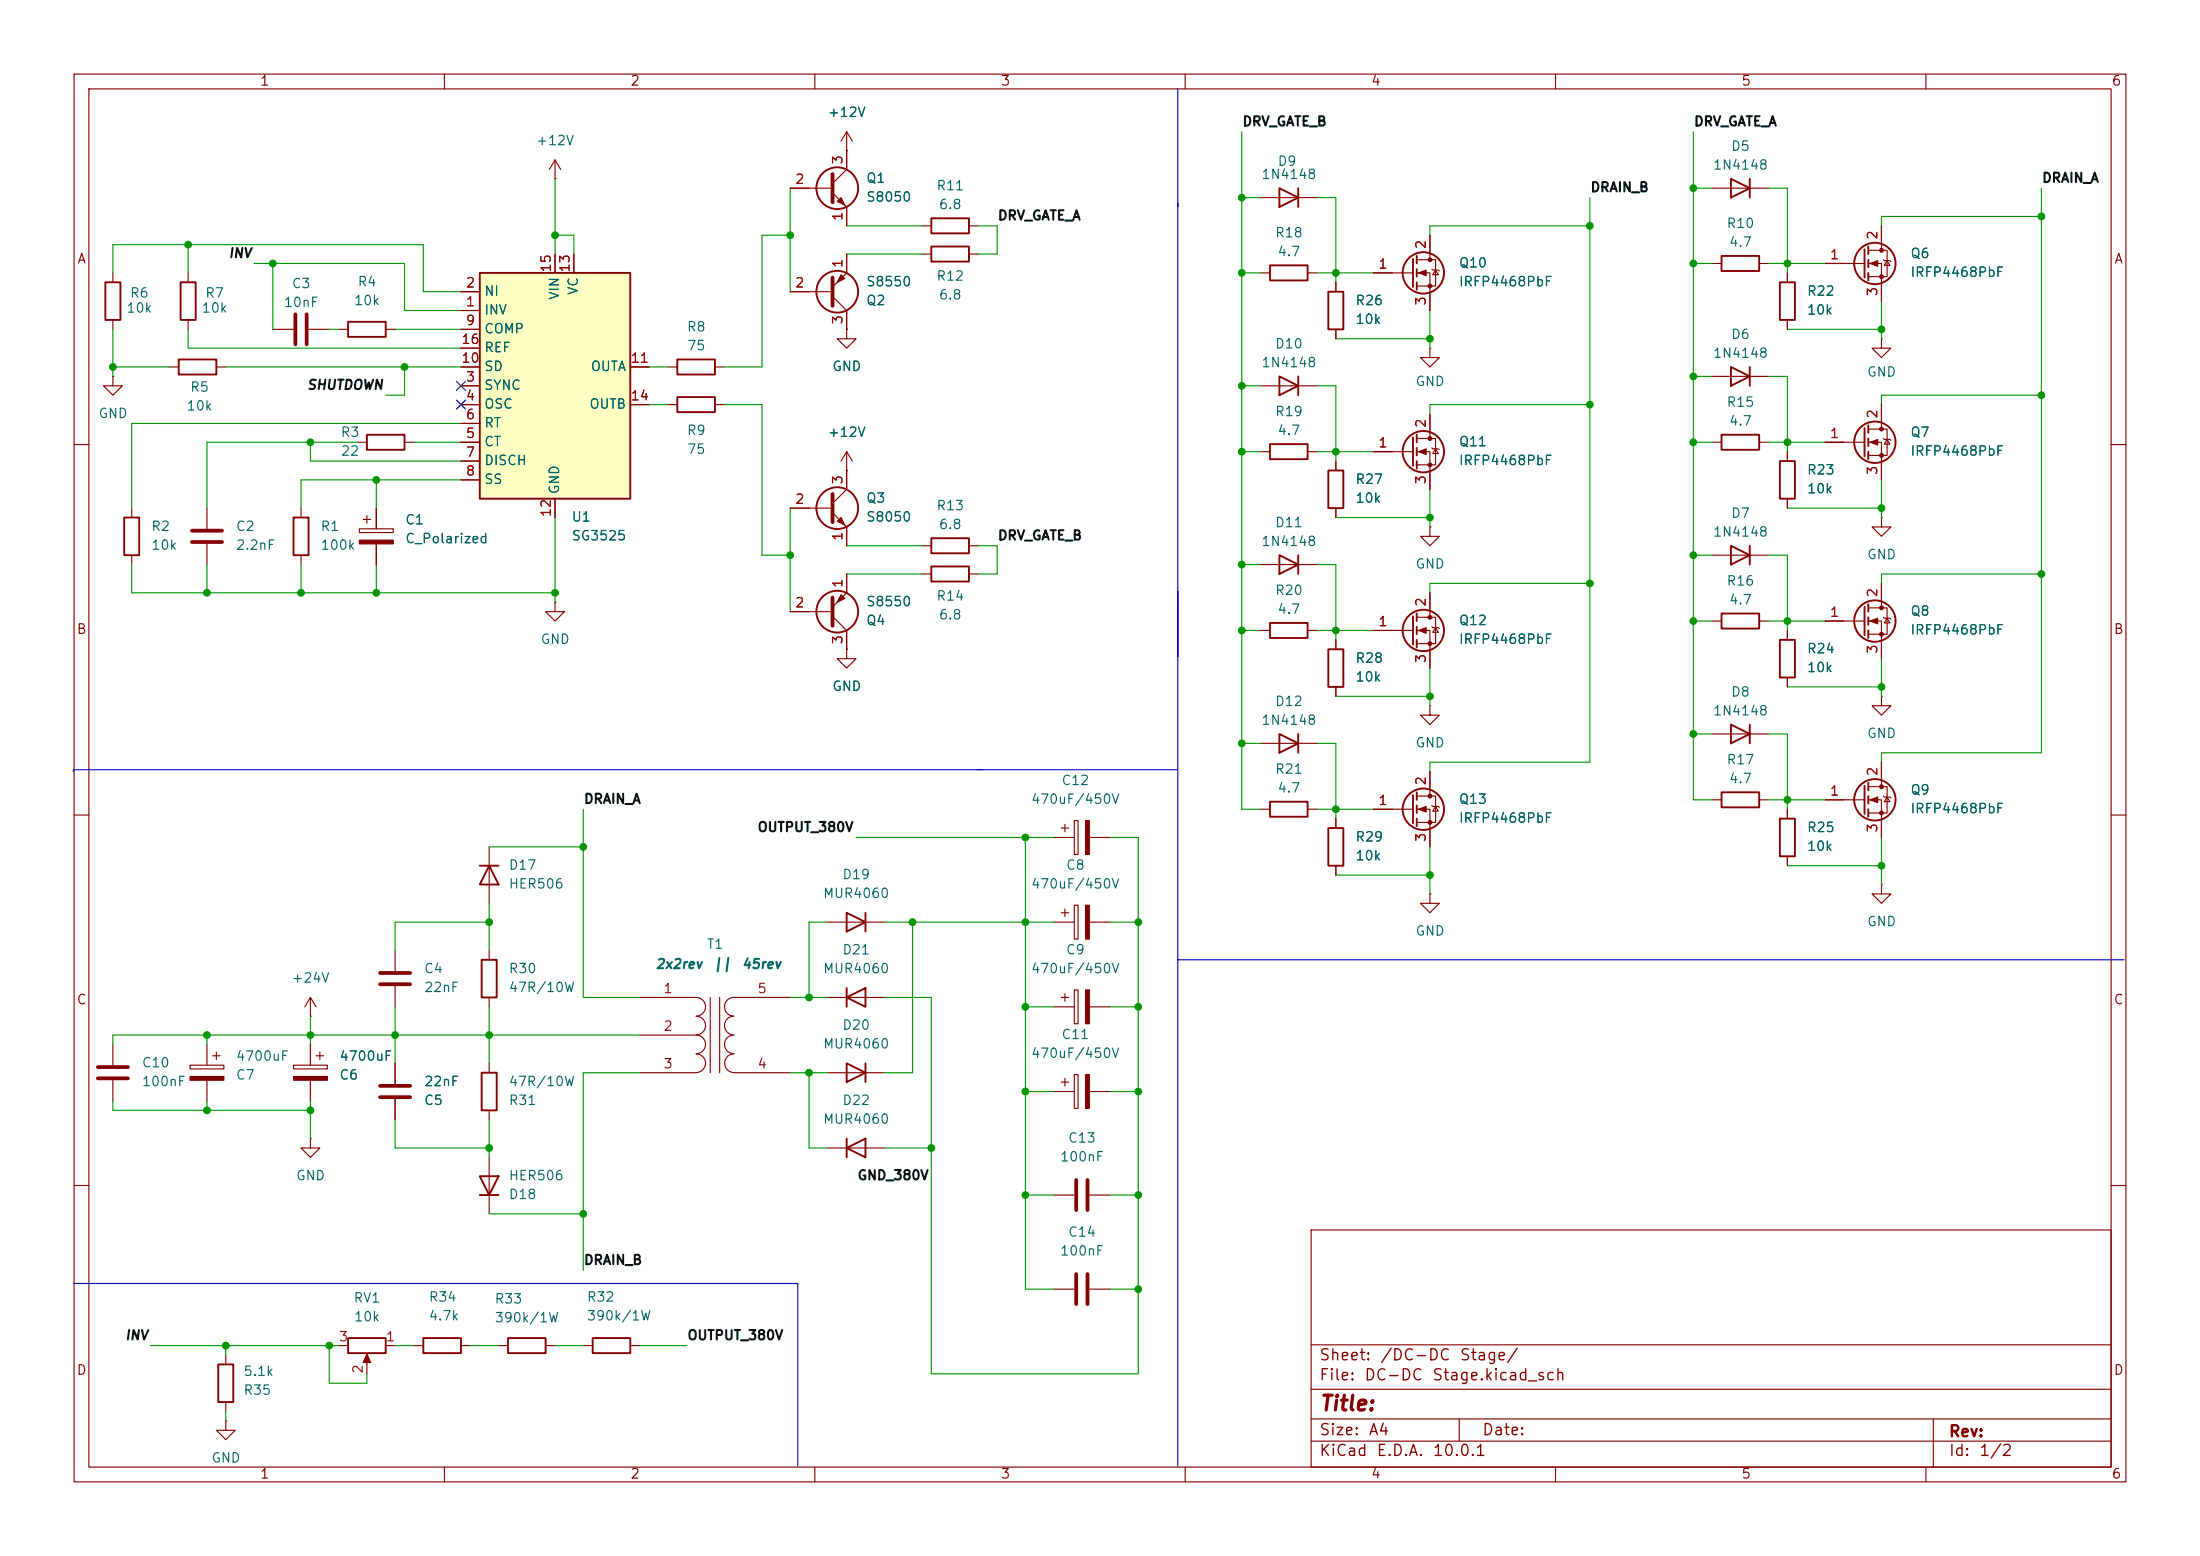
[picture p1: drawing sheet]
<svg xmlns="http://www.w3.org/2000/svg" width="297mm" height="210mm" viewBox="0 0 297 210" stroke-linecap="round" stroke-linejoin="round" font-family="sans-serif">
<g fill="none" stroke="#840000" stroke-width=".15">
<path d="M10 10h277v190h-277zM12 12h273v186h-273zM60 10v2M110 10v2M160 10v2M210 10v2M260 10v2M15.2 36.8v1.3M25.4 36.8v1.3M170.2 26.7h7.6M170.2 36.8h1.2M176.5 36.8h1.3"/>
<path d="M180.3 38.1v1.3M185.4 36.8h5.4M191.3 35.1h2.5v3.5h-2.5M191.3 36.8h1.7v5.1M193 31.8v3.3M193.3 36.3l.1 .1h.8l.1 .2M193.8 36.4l.4 .7h-.8zM231.1 35.6h1.3M231.1 25.4h7.7M237.5 35.6h1.3M241.3 36.8v1.3M246.4 35.6h5.3"/>
<path d="M252.2 33.8h2.6v3.5h-2.6M252.2 35.6h1.8v5M254 30.5v3.3M254.3 35.1l.1 .1h.7l.2 .1M254.8 35.2l.3 .6h-.7zM15.2 50.8v1.3h1.3l-1.3 1.2-1.2-1.2h1.2M15.2 50.8h.1M15.2 43.2v1.3M22.9 49.5h1.2M25.4 43.2v1.3M29.2 49.5h1.3M36.8 44.5h2.8"/>
<path d="M41.7 44.5h2.7M45.7 44.5h1.3M48.3 59.7h1.2M52.1 44.5h1.2M54.6 59.7h1.3M170.2 52.1h7.6M180.3 44.5v1.2M191.3 59.2h2.5v3.5h-2.5M193 47v1.3h1.3l-1.3 1.2-1.2-1.2h1.2M193 47h.1M193 55.9v3.3M231.1 59.7h1.3"/>
<path d="M231.1 50.8h7.7M237.5 59.7h1.3M241.3 43.2v1.3M246.4 59.7h5.3M252.2 57.9h2.6v3.6h-2.6M252.2 59.7h1.8v5.1M254 45.7v1.3h1.3l-1.3 1.3-1.3-1.3h1.3M254 45.7h.1M254 54.6v3.3M254.3 59.2l.1 .1h.7l.2 .1M254.8 59.3l.3 .6h-.7zM10 60h2"/>
<path d="M17.8 68.6v1.3M17.8 74.9v1.3M27.9 68.6v2.8M27.9 73.4v2.8M40.6 68.6v1.3M40.6 74.9v1.3M48.5 71.4h4.6v.5h-4.6zM49 70.1h1M49.5 69.6v1M50.8 68.6v2.8M50.8 73.4v2.8M114.3 77.5v2.5l-1.9 1.9"/>
<path d="M124.5 77.5h1.2M130.8 77.5h1.3M170.2 61h1.2M170.2 76.2h7.6M176.5 61h1.3M180.3 62.2v1.3M180.3 68.6v1.3M185.4 61h5.4M191.3 61h1.7v5M193 71.1v1.3h1.3l-1.3 1.3-1.2-1.3h1.2M193 71.1h.1M193.3 60.5l.1 .1h.8l.1 .1"/>
<path d="M193.8 60.6l.4 .6h-.8zM231.1 74.9h7.7M241.3 61v1.2M241.3 67.3v1.3M254 69.9v1.2h1.3l-1.3 1.3-1.3-1.3h1.3M254 69.9h.1M254 78.7v3.3M285 60h2M74.9 81.3v1.3h1.3l-1.3 1.2-1.2-1.2h1.2M74.9 81.3h.1M106.7 82.6h5.7M112.4 83.2l1.9 1.9v2.5"/>
<path d="M114.3 87.6v1.3h1.3l-1.3 1.3-1.3-1.3h1.3M114.3 87.6h.1M170.2 85.1h1.2M176.5 85.1h1.3M180.3 86.4v1.2M180.3 92.7v1.3M185.4 85.1h5.4M191.3 83.3h2.5v3.6h-2.5M191.3 85.1h1.7v5.1M193 95.3v1.2h1.3l-1.3 1.3-1.2-1.3h1.2M193 95.3h.1M193 80v3.3"/>
<path d="M193.3 84.6l.1 .1h.8l.1 .1M193.8 84.7l.4 .6h-.8zM231.1 83.8h1.3M231.1 99.1h7.7M237.5 83.8h1.3M241.3 85.1v1.3M241.3 91.4v1.3M246.4 83.8h5.3M252.2 82h2.6v3.6h-2.6M252.2 83.8h1.8v5.1M254 94v1.3h1.3l-1.3 1.2-1.3-1.2h1.3M254 94h.1"/>
<path d="M254.3 83.3l.1 .1h.7l.2 .2M254.8 83.4l.3 .7h-.7zM10 110h2M66 114.3v7.6M142.2 113h2.8M143.3 111.8h1M143.8 111.3v1M145 110.7h.5v4.6h-.5zM147.1 113h2.8M170.2 109.2h1.2M170.2 100.3h7.6M176.5 109.2h1.3"/>
<path d="M180.3 110.5v1.3M180.3 116.8v1.3M185.4 109.2h5.4M191.3 107.4h2.5v3.6h-2.5M191.3 109.2h1.7v5.1M193 104.1v3.3M193.3 108.7l.1 .1h.8l.1 .2M193.8 108.8l.4 .7h-.8zM231.1 108h1.3M237.5 108h1.3M241.3 109.2v1.3M241.3 115.6v1.2"/>
<path d="M246.4 108h5.3M252.2 106.2h2.6v3.5h-2.6M252.2 108h1.8v5M254 119.4v1.3h1.3l-1.3 1.2-1.3-1.2h1.3M254 119.4h.1M254 102.9v3.3M254.3 107.4l.1 .2h.7l.2 .1M254.8 107.6l.3 .6h-.7zM285 110h2M41.9 137.2h.1M41.9 134.6l-.8 1.3M41.9 134.6l.8 1.3"/>
<path d="M41.9 134.6v2.6M53.3 128.3v2.8M53.3 133.1v2.8M66 128.3v1.2M66 134.6v1.3M86.4 134.6h7.6a1.26 1.26 0 0 1 1.3 1.3 1.26 1.26 0 0 1-1.3 1.2M86.4 139.7h7.6M94 137.2a1.26 1.26 0 0 1 1.3 1.2 1.26 1.26 0 0 1-1.3 1.3M94 139.7a1.26 1.26 0 0 1 1.3 1.3 1.26 1.26 0 0 1-1.3 1.2 1.27 1.27 0 0 1 1.3 1.3 1.27 1.27 0 0 1-1.3 1.3M95.9 134.6v10.2M97.2 134.6v10.2M99.1 137.2a1.25 1.25 0 0 0-1.3 1.2 1.25 1.25 0 0 0 1.3 1.3"/>
<path d="M99.1 139.7a1.25 1.25 0 0 0-1.3 1.3 1.25 1.25 0 0 0 1.3 1.2M106.7 134.6h-7.6a1.25 1.25 0 0 0-1.3 1.3 1.25 1.25 0 0 0 1.3 1.2M111.8 124.5h7.6M111.8 134.6h7.6M142.2 124.5h2.8M142.2 135.9h2.8M143.3 134.6h1M143.3 123.2h1M143.8 122.7v1M143.8 134.1v1M145 133.6h.5v4.6h-.5zM145 122.2h.5v4.5h-.5z"/>
<path d="M147.1 124.5h2.8M147.1 135.9h2.8M193 120.7v1.2h1.3l-1.3 1.3-1.2-1.3h1.2M193 120.7h.1M15.2 141v2.8M15.2 145.8v2.8M25.7 143.8h4.5v.5h-4.5zM27.9 141v2.8M27.9 145.8v2.8M28.7 142.5h1M29.2 142v1M39.6 143.8h4.6v.5h-4.6z"/>
<path d="M41.9 153.7v1.2h1.3l-1.3 1.3-1.3-1.3h1.3M41.9 153.7h.1M41.9 141v2.8M41.9 145.8v2.8M42.7 142.5h1M43.2 142v1M53.3 143.5v2.8M53.3 148.3v2.8M66 143.5v1.3M66 149.9v1.2M66 156.2v7.6M86.4 144.8h7.6"/>
<path d="M99.1 144.8h7.6M99.1 142.2a1.26 1.26 0 0 0-1.3 1.3 1.26 1.26 0 0 0 1.3 1.3M111.8 144.8h7.6M111.8 154.9h7.6M142.2 147.3h2.8M143.3 146.1h1M143.8 145.5v1.1M145 145h.5v4.6h-.5zM147.1 147.3h2.8M10 160h2M142.2 161.3h2.8M147.1 161.3h2.8"/>
<path d="M177 166h108v32h-108zM285 160h2M30.5 191.8v1.2h1.2l-1.2 1.3-1.3-1.3h1.3M30.5 191.8h.1M30.5 182.9v1.3M30.5 189.2v1.3M45.7 181.6h1.3M49.5 183.1v2.3M52.1 181.6h1.2M60 198v2M67.3 181.6h1.3M73.7 181.6h1.2"/>
<path d="M78.7 181.6h1.3M85.1 181.6h1.3M110 198v2M160 198v2M177 194.5h108M177 191.5h108M177 187.5h108M177 181.5h108M197 191.5v3M210 198v2M260 198v2M261 191.5v6.5"/>
</g>
<g fill="none" stroke="#840000" stroke-width=".25">
<path d="M14.2 38.1h2.1v5.1h-2.1zM24.4 38.1h2v5.1h-2zM171.4 35.8h5.1v2h-5.1zM172.7 25.4l2.6 1.3-2.6 1.2zM175.3 25.4v2.5M179.3 39.4h2.1v5.1h-2.1zM190.8 34.9v3.8M191.3 34.5v1.1M191.3 36.3v1M191.3 38.1v1M232.4 34.5h5.1v2.1h-5.1zM233.7 24.1l2.5 1.3-2.5 1.3z"/>
<path d="M236.2 24.1v2.6M240.3 38.1h2v5.1h-2zM251.7 33.7v3.8M252.2 33.3v1M252.2 35.1v1M252.2 36.8v1M24.1 48.5h5.1v2h-5.1zM47 43.4h5.1v2.1h-5.1zM49.5 58.7h5.1v2h-5.1zM171.4 59.9h5.1v2.1h-5.1zM172.7 50.8l2.6 1.3-2.6 1.2zM175.3 50.8v2.5"/>
<path d="M190.8 59.1v3.8M191.3 58.7v1M232.4 58.7h5.1v2h-5.1zM233.7 49.5l2.5 1.3-2.5 1.3zM236.2 49.5v2.6M251.7 57.8v3.8M252.2 57.4v1M252.2 59.2v1M16.8 69.9h2v5h-2zM39.6 69.9h2.1v5h-2.1zM125.7 76.5h5.1v2h-5.1zM172.7 74.9l2.6 1.3-2.6 1.3z"/>
<path d="M175.3 74.9v2.6M179.3 63.5h2.1v5.1h-2.1zM191.3 60.5v1M191.3 62.2v1M233.7 73.7l2.5 1.2-2.5 1.3zM236.2 73.7v2.5M240.3 62.2h2v5.1h-2zM252.2 61v1M171.4 84.1h5.1v2h-5.1zM172.7 99.1l2.6 1.2-2.6 1.3zM175.3 99.1v2.5M179.3 87.6h2.1v5.1h-2.1z"/>
<path d="M190.8 83.2v3.8M191.3 82.8v1M191.3 84.6v1M191.3 86.4v1M232.4 82.8h5.1v2h-5.1zM233.7 97.8l2.5 1.3-2.5 1.2zM236.2 97.8v2.5M240.3 86.4h2v5h-2zM251.7 81.9v3.8M252.2 81.5v1.1M252.2 83.3v1M252.2 85.1v1"/>
<path d="M64.8 116.8h2.5M66 116.8l1.3 2.6h-2.5zM171.4 108.2h5.1v2h-5.1zM179.3 111.8h2.1v5h-2.1zM190.8 107.3v3.8M191.3 106.9v1.1M191.3 108.7v1M191.3 110.5v1M232.4 106.9h5.1v2.1h-5.1zM240.3 110.5h2v5.1h-2zM251.7 106v3.9M252.2 105.7v1"/>
<path d="M252.2 107.4v1.1M252.2 109.2v1M65 129.5h2.1v5.1h-2.1zM114.3 123.2l2.5 1.3-2.5 1.2zM114.3 134.6l2.5-1.2v2.5zM114.3 133.4v2.5M116.8 123.2v2.5M64.8 158.8h2.5l-1.3 2.5zM65 144.8h2.1v5.1h-2.1zM114.3 143.5l2.5 1.3-2.5 1.3zM114.3 154.9l2.5-1.2v2.5zM114.3 153.7v2.5"/>
<path d="M116.8 143.5v2.6M64.8 161.3h2.5M29.5 184.2h2v5h-2zM47 180.6h5.1v2h-5.1zM68.6 180.6h5.1v2h-5.1zM80 180.6h5.1v2h-5.1z"/>
<circle cx="192.2" cy="36.8" r="2.79"/>
<circle cx="253.1" cy="35.6" r="2.79"/>
<circle cx="253.1" cy="59.7" r="2.79"/>
<circle cx="192.2" cy="61" r="2.79"/>
<circle cx="113" cy="82.5" r="2.82"/>
<circle cx="192.2" cy="85.1" r="2.79"/>
<circle cx="253.1" cy="83.8" r="2.79"/>
<circle cx="192.2" cy="109.2" r="2.79"/>
<circle cx="253.1" cy="107.9" r="2.79"/>
</g>
<g fill="#840000" stroke="#840000" stroke-width=".15">
<path d="M191.5 61l1-.4v.7z"/>
<path d="M252.5 59.7l1-.4v.8z"/>
<path d="M191.5 36.8l1-.4v.8z"/>
<path d="M191.5 109.2l1-.4v.8z"/>
<path d="M191.5 85.1l1-.4v.8z"/>
<path d="M146.6 110.7h.5v4.6h-.5z"/>
<path d="M252.5 108l1-.4v.7z"/>
<path d="M252.5 83.8l1-.4v.8z"/>
<path d="M252.5 35.6l1-.4v.7z"/>
<path d="M146.6 133.6h.5v4.6h-.5z"/>
<path d="M146.6 145h.5v4.6h-.5z"/>
<path d="M113.5 80.3l.5 .5-1 .5z"/>
<path d="M146.6 122.2h.5v4.5h-.5z"/>
<path d="M48.5 72.9h4.6v.5h-4.6z"/>
<path d="M25.7 145.3h4.5v.5h-4.5z"/>
<path d="M39.6 145.3h4.6v.5h-4.6z"/>
<path d="M49.5 182.8l.5 1.1h-1z"/>
<circle cx="193" cy="59.2" r=".25"/>
<circle cx="193" cy="62.7" r=".25"/>
<circle cx="254" cy="57.9" r=".25"/>
<circle cx="254" cy="61.5" r=".25"/>
<circle cx="193" cy="35.1" r=".25"/>
<circle cx="193" cy="38.6" r=".25"/>
<circle cx="193" cy="107.4" r=".25"/>
<circle cx="193" cy="111" r=".25"/>
<circle cx="193" cy="83.3" r=".25"/>
<circle cx="193" cy="86.9" r=".25"/>
<circle cx="254" cy="106.2" r=".25"/>
<circle cx="254" cy="109.7" r=".25"/>
<circle cx="254" cy="82" r=".25"/>
<circle cx="254" cy="85.6" r=".25"/>
<circle cx="254" cy="33.8" r=".25"/>
<circle cx="254" cy="37.3" r=".25"/>
</g>
<g fill="none" stroke="#840000" stroke-width=".51">
<path d="M39.9 42.4v4.1M41.4 42.4v4.1M25.9 71.6h4.1M25.9 73.2h4.1M112.4 80.6v3.9M51.3 131.3h4.1M51.3 132.8h4.1M13.2 144h4.1M13.2 145.5h4.1M51.3 148.1h4.1M51.3 146.6h4.1M145.3 159.3v4"/>
<path d="M146.8 159.3v4"/>
</g>
<path d="M64.8 36.8h20.3v30.5h-20.3z" fill="#ffffc2"/>
<g fill="none" stroke="#840000" stroke-width=".25">
<path d="M64.8 36.8h20.3v30.5h-20.3zM125.7 33.3h5.1v2h-5.1zM125.7 29.5h5.1v2h-5.1zM91.4 48.5h5.1v2h-5.1zM91.4 53.6h5.1v2h-5.1zM125.7 72.6h5.1v2.1h-5.1zM57.1 180.6h5.1v2h-5.1z"/>
<circle cx="113" cy="39.4" r="2.82"/>
<circle cx="113" cy="25.4" r="2.82"/>
<circle cx="113" cy="68.6" r="2.82"/>
</g>
<g fill="none" stroke="#840000" stroke-width=".15">
<path d="M114.3 17.8v5.1l-1.9 1.9M114.3 17.8l-.8 1.3M114.3 17.8l.8 1.3M62.2 39.4h2.6M74.9 24.1h.1M74.9 21.6v2.5M74.9 34.3v2.5M74.9 21.6l-.7 1.3M74.9 21.6l.8 1.3M77.5 34.3v2.5M106.7 39.4h5.7M106.7 25.4h5.7"/>
<path d="M112.4 26l1.9 1.9v2.6M114.3 20.3h.1M114.3 34.3v2.5l-1.9 1.9M124.5 34.3h1.2M124.5 30.5h1.2M130.8 34.3h1.3M130.8 30.5h1.3M180.3 38.1v1.3M185.4 36.8h2.6M193 31.8v2.5M193 39.4v2.5M241.3 36.8v1.3"/>
<path d="M246.4 35.6h2.5M254 30.5v2.5M254 38.1v2.5M62.2 41.9h2.6M62.2 52.1h2.6M62.2 54.6h2.6M62.2 59.7h2.6M62.2 57.2h2.6M62.2 44.5h2.6M62.2 49.5h2.6M62.2 47h2.6M85.1 54.6h2.5"/>
<path d="M85.1 49.5h2.5M90.2 54.6h1.2M90.2 49.5h1.2M96.5 54.6h1.3M96.5 49.5h1.3M112.4 40l1.9 1.9v2.6M114.3 44.5v1.2h1.3l-1.3 1.3-1.3-1.3h1.3M114.3 44.5h.1M180.3 44.5v1.2M193 55.9v2.5M241.3 43.2v1.3M246.4 59.7h2.5"/>
<path d="M254 54.6v2.6M50.8 68.6v2.8M50.8 73.4v2.8M62.2 62.2h2.6M62.2 64.8h2.6M74.9 67.3v2.6M106.7 68.6h5.7M112.4 69.2l1.9 1.9v2.6M114.3 63.5h.1M114.3 61v5l-1.9 1.9M114.3 77.5v2.5M114.3 61l-.8 1.2"/>
<path d="M114.3 61l.8 1.2M124.5 73.7h1.2M130.8 73.7h1.3M180.3 62.2v1.3M180.3 68.6v1.3M185.4 61h2.6M193 63.5v2.5M241.3 61v1.2M241.3 67.3v1.3M254 62.2v2.6M254 78.7v2.6M106.7 82.6h2.5"/>
<path d="M114.3 87.6h.1M114.3 85.1v2.5M180.3 86.4v1.2M180.3 92.7v1.3M185.4 85.1h2.6M193 80v2.6M193 87.6v2.6M241.3 85.1v1.3M241.3 91.4v1.3M246.4 83.8h2.5M254 86.4v2.5M180.3 110.5v1.3"/>
<path d="M180.3 116.8v1.3M185.4 109.2h2.6M193 104.1v2.6M193 111.8v2.5M241.3 109.2v1.3M241.3 115.6v1.2M246.4 108h2.5M254 102.9v2.5M254 110.5v2.5M41.9 141v2.8M41.9 145.8v2.8M53.3 143.5v2.8"/>
<path d="M53.3 148.3v2.8M142.2 174h2.8M147.1 174h2.8M55.9 181.6h1.2M62.2 181.6h1.3"/>
</g>
<path d="M112.4 23.5v3.8M112.4 37.5v3.8M112.4 66.7v3.8M145.3 172v4M146.8 172v4" fill="none" stroke="#840000" stroke-width=".51"/>
<g fill="#840000" stroke="#840000" stroke-width=".15">
<path d="M113 27.2l.5-.5 .5 1z"/>
<path d="M113.5 37.1l.5 .5-1 .5z"/>
<path d="M113 70.4l.5-.5 .5 1z"/>
</g>
<path d="M159 11.9v186M159 103.9h-149.1v.2M159 129.5h127.8M9.9 173.2h97.8v24.7" fill="none" stroke="#0000c2" stroke-width=".15"/>
<g fill="none" stroke="#009600" stroke-width=".15">
<path d="M167.6 17.8v91.4h2.6M228.6 17.8v90.2h2.5M15.2 36.8v-3.8h41.9v6.4h5.1M25.4 33v3.8M34.3 35.6h20.3v6.3h7.6M36.8 35.6v8.9M74.9 24.1v10.2M74.9 31.8h2.6v2.5M106.7 31.8h-3.8v17.7h-5.1M106.7 25.4v14M114.3 30.5h10.2M114.3 34.3h10.2"/>
<path d="M132.1 30.5h2.5v3.8h-2.5M167.6 26.7h2.6M167.6 36.8h2.6M177.8 26.7h2.5v11.4M177.8 36.8h7.6M214.6 30.5h-21.6v1.3M214.6 26.7v76.2h-21.6v1.2M228.6 35.6h2.5M228.6 25.4h2.5M238.8 25.4h2.5v11.4M238.8 35.6h7.6M275.6 29.2h-21.6v1.3"/>
<path d="M275.6 25.4v76.2h-21.6v1.3M15.2 44.5v6.3M15.2 49.5h7.7M25.4 44.5v2.5h36.8M30.5 49.5h31.7M41.9 59.7v2.5h20.3M44.4 44.5h1.3M48.3 59.7h-20.4v8.9M53.3 44.5h8.9M54.6 49.5v3.8h-2.5M55.9 59.7h6.3M62.2 57.2h-44.4v11.4"/>
<path d="M87.6 49.5h2.6M87.6 54.6h2.6M97.8 54.6h5.1v20.3h3.8M167.6 52.1h2.6M177.8 52.1h2.5v10.1M180.3 45.7h12.7M193 41.9v5.1M214.6 54.6h-21.6v1.3M228.6 59.7h2.5M228.6 50.8h2.5M238.8 50.8h2.5v10.2M238.8 59.7h7.6"/>
<path d="M241.3 44.5h12.7M254 40.6v5.1M275.6 53.3h-21.6v1.3M17.8 76.2v3.8h57.1M27.9 76.2v3.8M40.6 76.2v3.8M50.8 64.8v3.8M50.8 76.2v3.8M62.2 64.8h-21.6v3.8M74.9 69.9v11.4M106.7 68.6v14M114.3 77.5h10.2"/>
<path d="M114.3 73.7h10.2M132.1 73.7h2.5v3.8h-2.5M167.6 61h2.6M167.6 76.2h2.6M177.8 76.2h2.5v10.2M177.8 61h7.6M180.3 69.9h12.7M193 66v5.1M214.6 78.7h-21.6v1.3M228.6 74.9h2.5M238.8 74.9h2.5v10.2M241.3 68.6h12.7"/>
<path d="M254 64.8v5.1M275.6 77.5h-21.6v1.2M167.6 85.1h2.6M177.8 85.1h7.6M180.3 94h12.7M193 90.2v5.1M228.6 99.1h2.5M228.6 83.8h2.5M238.8 99.1h2.5v10.1M238.8 83.8h7.6M241.3 92.7h12.7M254 88.9v5.1"/>
<path d="M66 114.3h12.7M78.7 109.2v25.4h7.7M115.6 113h26.6M138.4 113v61h3.8M149.9 113h3.8v72.4h-28v-50.8h-6.3M167.6 100.3h2.6M177.8 100.3h2.5v10.2M177.8 109.2h7.6M180.3 118.1h12.7M193 114.3v6.4M238.8 108h7.6M241.3 116.8h12.7"/>
<path d="M254 113v6.4M27.9 139.7v1.3M41.9 137.2v3.8M53.3 135.9v7.6M66 124.5h-12.7v3.8M66 121.9v6.4M66 135.9v7.6M86.4 139.7h-71.2v1.3M106.7 134.6h5.1M111.8 124.5h-2.6v10.1M119.4 124.5h22.8M123.2 124.5v20.3h-3.8"/>
<path d="M138.4 135.9h3.8M149.9 124.5h3.8M149.9 135.9h3.8M15.2 148.6v1.3h26.7M27.9 148.6v1.3M41.9 148.6v5.1M53.3 151.1v3.8h12.7M66 151.1v5.1M86.4 144.8h-7.7v26.7M106.7 144.8h5.1M109.2 144.8v10.1h2.6M119.4 154.9h6.3"/>
<path d="M138.4 147.3h3.8M149.9 147.3h3.8M66 163.8h12.7M138.4 161.3h3.8M149.9 161.3h3.8M149.9 174h3.8M20.3 181.6h25.4M30.5 181.6v1.3M30.5 190.5v1.3M44.4 181.6v5.1h5.1v-1.3M53.3 181.6h2.6M63.5 181.6h3.8"/>
<path d="M74.9 181.6h3.8M86.4 181.6h6.3"/>
</g>
<path d="M61.6 54l1.2 1.2M61.6 51.5l1.2 1.2M62.8 54l-1.2 1.2M62.8 51.5l-1.2 1.2" fill="none" stroke="#000084" stroke-width=".15"/>
<g fill="#009600" stroke="#009600" stroke-width=".14">
<circle cx="167.6" cy="26.7" r=".46"/>
<circle cx="193" cy="45.7" r=".46"/>
<circle cx="214.6" cy="30.5" r=".46"/>
<circle cx="214.6" cy="54.6" r=".46"/>
<circle cx="193" cy="69.9" r=".46"/>
<circle cx="228.6" cy="59.7" r=".46"/>
<circle cx="228.6" cy="50.8" r=".46"/>
<circle cx="254" cy="44.5" r=".46"/>
<circle cx="275.6" cy="29.2" r=".46"/>
<circle cx="241.3" cy="35.6" r=".46"/>
<circle cx="228.6" cy="35.6" r=".46"/>
<circle cx="228.6" cy="25.4" r=".46"/>
<circle cx="167.6" cy="100.3" r=".46"/>
<circle cx="180.3" cy="109.2" r=".46"/>
<circle cx="193" cy="118.1" r=".46"/>
<circle cx="254" cy="116.8" r=".46"/>
<circle cx="241.3" cy="108" r=".46"/>
<circle cx="254" cy="92.7" r=".46"/>
<circle cx="228.6" cy="99.1" r=".46"/>
<circle cx="241.3" cy="83.8" r=".46"/>
<circle cx="275.6" cy="53.3" r=".46"/>
<circle cx="254" cy="68.6" r=".46"/>
<circle cx="241.3" cy="59.7" r=".46"/>
<circle cx="275.6" cy="77.5" r=".46"/>
<circle cx="180.3" cy="36.8" r=".46"/>
<circle cx="167.6" cy="61" r=".46"/>
<circle cx="167.6" cy="36.8" r=".46"/>
<circle cx="167.6" cy="52.1" r=".46"/>
<circle cx="180.3" cy="61" r=".46"/>
<circle cx="167.6" cy="85.1" r=".46"/>
<circle cx="167.6" cy="76.2" r=".46"/>
<circle cx="180.3" cy="85.1" r=".46"/>
<circle cx="193" cy="94" r=".46"/>
<circle cx="228.6" cy="74.9" r=".46"/>
<circle cx="228.6" cy="83.8" r=".46"/>
<circle cx="214.6" cy="78.7" r=".46"/>
<circle cx="153.7" cy="124.5" r=".46"/>
<circle cx="109.2" cy="134.6" r=".46"/>
<circle cx="153.7" cy="147.3" r=".46"/>
<circle cx="138.4" cy="147.3" r=".46"/>
<circle cx="109.2" cy="144.8" r=".46"/>
<circle cx="123.2" cy="124.5" r=".46"/>
<circle cx="138.4" cy="113" r=".46"/>
<circle cx="125.7" cy="154.9" r=".46"/>
<circle cx="25.4" cy="33" r=".46"/>
<circle cx="15.2" cy="49.5" r=".46"/>
<circle cx="27.9" cy="80" r=".46"/>
<circle cx="50.8" cy="64.8" r=".46"/>
<circle cx="41.9" cy="59.7" r=".46"/>
<circle cx="27.9" cy="139.7" r=".46"/>
<circle cx="27.9" cy="149.9" r=".46"/>
<circle cx="41.9" cy="139.7" r=".46"/>
<circle cx="53.3" cy="139.7" r=".46"/>
<circle cx="41.9" cy="149.9" r=".46"/>
<circle cx="44.4" cy="181.6" r=".46"/>
<circle cx="30.5" cy="181.6" r=".46"/>
<circle cx="153.7" cy="161.3" r=".46"/>
<circle cx="153.7" cy="174" r=".46"/>
<circle cx="138.4" cy="124.5" r=".46"/>
<circle cx="138.4" cy="135.9" r=".46"/>
<circle cx="153.7" cy="135.9" r=".46"/>
<circle cx="138.4" cy="161.3" r=".46"/>
<circle cx="106.7" cy="31.8" r=".46"/>
<circle cx="74.9" cy="31.8" r=".46"/>
<circle cx="106.7" cy="74.9" r=".46"/>
<circle cx="74.9" cy="80" r=".46"/>
<circle cx="66" cy="124.5" r=".46"/>
<circle cx="66" cy="139.7" r=".46"/>
<circle cx="78.7" cy="114.3" r=".46"/>
<circle cx="66" cy="154.9" r=".46"/>
<circle cx="78.7" cy="163.8" r=".46"/>
<circle cx="40.6" cy="80" r=".46"/>
<circle cx="50.8" cy="80" r=".46"/>
<circle cx="36.8" cy="35.6" r=".46"/>
<circle cx="54.6" cy="49.5" r=".46"/>
</g>
<text font-size="2" fill="#840000" x="178" y="190.9">Title:</text>
<g font-size="1.5" fill="#840000">
<text x="178" y="184">Sheet:</text>
<text x="186.2" y="184">/DC-DC</text>
<text x="197" y="184">Stage/</text>
<text x="178" y="186.7">File:</text>
<text x="184.1" y="186.7">DC-DC</text>
<text x="193.2" y="186.7">Stage.kicad_sch</text>
<text x="178" y="196.9">KiCad</text>
<text x="178" y="194.1">Size:</text>
<text x="184.7" y="194.1">A4</text>
<text x="185.7" y="196.9">E.D.A.</text>
<text x="193.3" y="196.9">10.0.1</text>
<text x="200" y="194.1">Date:</text>
<text x="263" y="194.3">Rev:</text>
<text x="263" y="196.9">Id:</text>
<text x="267.1" y="196.9">1/2</text>
</g>
<g font-size="1.3" fill="#840000">
<text x="35" y="11.9">1</text>
<text x="85" y="11.9">2</text>
<text x="135" y="11.9">3</text>
<text x="185" y="11.9">4</text>
<text x="235" y="11.9">5</text>
<text x="285" y="11.9">6</text>
<text x="10.3" y="35.9">A</text>
<text x="285.3" y="35.9">A</text>
<text x="10.3" y="85.9">B</text>
<text x="285.3" y="85.9">B</text>
<text x="10.3" y="135.9">C</text>
<text x="285.3" y="135.9">C</text>
<text x="10.3" y="185.9">D</text>
<text x="285.3" y="185.9">D</text>
<text x="35" y="199.9">1</text>
<text x="85" y="199.9">2</text>
<text x="135" y="199.9">3</text>
<text x="185" y="199.9">4</text>
<text x="235" y="199.9">5</text>
<text x="285" y="199.9">6</text>
</g>
<g font-size="1.3" fill="#006464">
<text x="111.7" y="16.1">+12V</text>
<text x="72.3" y="19.9">+12V</text>
<text x="172.4" y="22.7">D9</text>
<text x="231.2" y="23.2">1N4148</text>
<text x="233.6" y="20.7">D5</text>
<text x="116.8" y="27.5">S8050</text>
<text x="116.8" y="25">Q1</text>
<text x="126.3" y="26">R11</text>
<text x="126.7" y="28.5">6.8</text>
<text x="170.2" y="24.5">1N4148</text>
<text x="172" y="32.4">R18</text>
<text x="172.4" y="34.9">4.7</text>
<text x="233" y="31.1">R10</text>
<text x="233.3" y="33.6">4.7</text>
<text x="257.8" y="35.2">Q6</text>
<text x="17.5" y="40.5">R6</text>
<text x="27.6" y="40.5">R7</text>
<text x="38.2" y="41.8">10nF</text>
<text x="39.3" y="39.2">C3</text>
<text x="47.7" y="41.5">10k</text>
<text x="48.2" y="39">R4</text>
<text x="65.3" y="40.2">NI</text>
<text x="75.8" y="40.6" transform="rotate(-90 75.8 40.6)">VIN</text>
<text x="78.3" y="39.9" transform="rotate(-90 78.3 39.9)">VC</text>
<text x="116.8" y="39">S8550</text>
<text x="116.8" y="41.5">Q2</text>
<text x="126.3" y="38.2">R12</text>
<text x="126.7" y="40.7">6.8</text>
<text x="182.9" y="41.5">R26</text>
<text x="196.9" y="36.4">Q10</text>
<text x="196.9" y="39">IRFP4468PbF</text>
<text x="243.8" y="40.2">R22</text>
<text x="257.8" y="37.7">IRFP4468PbF</text>
<text x="17" y="42.5">10k</text>
<text x="27.1" y="42.5">10k</text>
<text x="65.3" y="42.8">INV</text>
<text x="65.3" y="45.3">COMP</text>
<text x="65.3" y="47.9">REF</text>
<text x="92.6" y="45.1">R8</text>
<text x="92.7" y="47.6">75</text>
<text x="172" y="47.3">D10</text>
<text x="182.9" y="44">10k</text>
<text x="233.6" y="46.1">D6</text>
<text x="243.8" y="42.8">10k</text>
<text x="25.6" y="53.2">R5</text>
<text x="65.3" y="52.9">SYNC</text>
<text x="65.3" y="50.4">SD</text>
<text x="79.7" y="50.4">OUTA</text>
<text x="112.3" y="50.4">GND</text>
<text x="170.2" y="49.9">1N4148</text>
<text x="191" y="52.4">GND</text>
<text x="231.2" y="48.6">1N4148</text>
<text x="252" y="51.2">GND</text>
<text x="13.2" y="56.7">GND</text>
<text x="25.1" y="55.7">10k</text>
<text x="45.9" y="59.3">R3</text>
<text x="65.3" y="55.5">OSC</text>
<text x="65.3" y="58">RT</text>
<text x="79.5" y="55.5">OUTB</text>
<text x="92.6" y="59">R9</text>
<text x="111.7" y="59.3">+12V</text>
<text x="172" y="56.5">R19</text>
<text x="172.4" y="59">4.7</text>
<text x="233" y="55.2">R15</text>
<text x="233.3" y="57.8">4.7</text>
<text x="257.8" y="59.3">Q7</text>
<text x="45.9" y="61.8">22</text>
<text x="65.3" y="60.6">CT</text>
<text x="65.3" y="63.1">DISCH</text>
<text x="65.3" y="65.6">SS</text>
<text x="92.7" y="61.6">75</text>
<text x="182.9" y="65.6">R27</text>
<text x="196.9" y="60.6">Q11</text>
<text x="196.9" y="63.1">IRFP4468PbF</text>
<text x="243.8" y="64.4">R23</text>
<text x="257.8" y="61.8">IRFP4468PbF</text>
<text x="20.3" y="72">R2</text>
<text x="31.8" y="72">C2</text>
<text x="43.2" y="72">R1</text>
<text x="54.6" y="71.1">C1</text>
<text x="75.8" y="66.8" transform="rotate(-90 75.8 66.8)">GND</text>
<text x="77.1" y="70.7">U1</text>
<text x="116.8" y="70.7">S8050</text>
<text x="116.8" y="68.2">Q3</text>
<text x="126.3" y="69.2">R13</text>
<text x="126.7" y="71.7">6.8</text>
<text x="172" y="71.5">D11</text>
<text x="182.9" y="68.2">10k</text>
<text x="233.6" y="70.2">D7</text>
<text x="243.8" y="66.9">10k</text>
<text x="20.3" y="74.5">10k</text>
<text x="31.8" y="74.5">2.2nF</text>
<text x="43.2" y="74.5">100k</text>
<text x="54.6" y="73.6">C_Polarized</text>
<text x="77.1" y="73.3">SG3525</text>
<text x="170.2" y="74">1N4148</text>
<text x="191" y="77.1">GND</text>
<text x="231.2" y="72.7">1N4148</text>
<text x="252" y="75.8">GND</text>
<text x="116.8" y="82.1">S8550</text>
<text x="126.3" y="81.4">R14</text>
<text x="126.7" y="83.9">6.8</text>
<text x="172" y="80.6">R20</text>
<text x="172.4" y="83.2">4.7</text>
<text x="233" y="79.3">R16</text>
<text x="233.3" y="81.9">4.7</text>
<text x="257.8" y="83.4">Q8</text>
<text x="72.9" y="87.2">GND</text>
<text x="116.8" y="84.7">Q4</text>
<text x="182.9" y="89.8">R28</text>
<text x="196.9" y="84.7">Q12</text>
<text x="196.9" y="87.2">IRFP4468PbF</text>
<text x="243.8" y="88.5">R24</text>
<text x="257.8" y="86">IRFP4468PbF</text>
<text x="112.3" y="93.6">GND</text>
<text x="172" y="95.6">D12</text>
<text x="182.9" y="92.3">10k</text>
<text x="233.6" y="94.3">D8</text>
<text x="243.8" y="91">10k</text>
<text x="170.2" y="98.1">1N4148</text>
<text x="191" y="101.2">GND</text>
<text x="231.2" y="96.9">1N4148</text>
<text x="252" y="99.9">GND</text>
<text x="143.2" y="106.3">C12</text>
<text x="172" y="104.7">R21</text>
<text x="172.4" y="107.3">4.7</text>
<text x="233" y="103.5">R17</text>
<text x="233.3" y="106">4.7</text>
<text x="257.8" y="107.5">Q9</text>
<text x="139.1" y="108.8">470uF/450V</text>
<text x="182.9" y="113.9">R29</text>
<text x="196.9" y="108.8">Q13</text>
<text x="196.9" y="111.4">IRFP4468PbF</text>
<text x="243.8" y="112.6">R25</text>
<text x="257.8" y="110.1">IRFP4468PbF</text>
<text x="68.6" y="117.7">D17</text>
<text x="113.6" y="119">D19</text>
<text x="143.8" y="117.7">C8</text>
<text x="182.9" y="116.4">10k</text>
<text x="243.8" y="115.2">10k</text>
<text x="68.6" y="120.2">HER506</text>
<text x="111" y="121.5">MUR4060</text>
<text x="139.1" y="120.2">470uF/450V</text>
<text x="252" y="125.3">GND</text>
<text x="57.2" y="131.7">C4</text>
<text x="68.6" y="131.7">R30</text>
<text x="88.4" y="131.1">2x2rev</text>
<text x="95.3" y="128.4">T1</text>
<text x="96.2" y="131.1">||</text>
<text x="100.1" y="131.1">45rev</text>
<text x="111" y="131.7">MUR4060</text>
<text x="113.6" y="129.1">D21</text>
<text x="139.1" y="131.7">470uF/450V</text>
<text x="143.8" y="129.1">C9</text>
<text x="191" y="126.6">GND</text>
<text x="39.3" y="132.9">+24V</text>
<text x="57.2" y="134.2">22nF</text>
<text x="68.6" y="134.2">47R/10W</text>
<text x="31.8" y="143.5">4700uF</text>
<text x="45.7" y="143.5">4700uF</text>
<text x="111" y="141.8">MUR4060</text>
<text x="113.6" y="139.3">D20</text>
<text x="139.1" y="143.1">470uF/450V</text>
<text x="143.2" y="140.6">C11</text>
<text x="19.1" y="146.9">100nF</text>
<text x="19.1" y="144.4">C10</text>
<text x="31.8" y="146">C7</text>
<text x="45.7" y="146">C6</text>
<text x="57.2" y="149.5">C5</text>
<text x="57.2" y="146.9">22nF</text>
<text x="68.6" y="146.9">47R/10W</text>
<text x="68.6" y="149.5">R31</text>
<text x="113.6" y="149.5">D22</text>
<text x="111" y="152">MUR4060</text>
<text x="144.1" y="154.5">C13</text>
<text x="39.9" y="159.6">GND</text>
<text x="68.6" y="159.6">HER506</text>
<text x="143" y="157.1">100nF</text>
<text x="68.6" y="162.2">D18</text>
<text x="144.1" y="167.2">C14</text>
<text x="143" y="169.8">100nF</text>
<text x="47.6" y="176.1">RV1</text>
<text x="47.7" y="178.7">10k</text>
<text x="57.8" y="178.5">4.7k</text>
<text x="57.8" y="176">R34</text>
<text x="66.7" y="176.3">R33</text>
<text x="66.7" y="178.8">390k/1W</text>
<text x="79.1" y="176">R32</text>
<text x="79.1" y="178.5">390k/1W</text>
<text x="32.8" y="186">5.1k</text>
<text x="32.8" y="188.6">R35</text>
<text x="28.4" y="197.7">GND</text>
</g>
<g font-size="1.3" fill="#0f0f0f">
<text x="167.6" y="17.3">DRV_GATE_B</text>
<text x="228.6" y="17.3">DRV_GATE_A</text>
<text x="214.6" y="26.2">DRAIN_B</text>
<text x="275.6" y="25">DRAIN_A</text>
<text x="30.8" y="35.1">INV</text>
<text x="134.6" y="30">DRV_GATE_A</text>
<text x="41.3" y="52.9">SHUTDOWN</text>
<text x="134.6" y="73.2">DRV_GATE_B</text>
<text x="78.7" y="108.8">DRAIN_A</text>
<text x="102.2" y="112.6">OUTPUT_380V</text>
<text x="115.7" y="159.6">GND_380V</text>
<text x="78.7" y="171">DRAIN_B</text>
<text x="16.8" y="181.2">INV</text>
<text x="92.7" y="181.2">OUTPUT_380V</text>
</g>
<g font-size="1.3" fill="#a90000">
<text x="114" y="22.3" transform="rotate(-90 114 22.3)">3</text>
<text x="107.2" y="25.1">2</text>
<text x="114" y="29.9" transform="rotate(-90 114 29.9)">1</text>
<text x="192.8" y="33.7" transform="rotate(-90 192.8 33.7)">2</text>
<text x="246.9" y="35.3">1</text>
<text x="253.7" y="32.5" transform="rotate(-90 253.7 32.5)">2</text>
<text x="62.8" y="41.7">1</text>
<text x="62.8" y="39.1">2</text>
<text x="74.7" y="36.9" transform="rotate(-90 74.7 36.9)">15</text>
<text x="77.2" y="36.9" transform="rotate(-90 77.2 36.9)">13</text>
<text x="107.2" y="39.1">2</text>
<text x="114" y="36.3" transform="rotate(-90 114 36.3)">1</text>
<text x="186" y="36.6">1</text>
<text x="192.8" y="41.3" transform="rotate(-90 192.8 41.3)">3</text>
<text x="253.7" y="40.1" transform="rotate(-90 253.7 40.1)">3</text>
<text x="62.2" y="46.7">16</text>
<text x="62.8" y="44.2">9</text>
<text x="114" y="43.9" transform="rotate(-90 114 43.9)">3</text>
<text x="62.2" y="49.3">10</text>
<text x="62.8" y="51.8">3</text>
<text x="85" y="49.3">11</text>
<text x="62.8" y="54.4">4</text>
<text x="62.8" y="59.4">5</text>
<text x="62.8" y="56.9">6</text>
<text x="85" y="54.4">14</text>
<text x="192.8" y="57.9" transform="rotate(-90 192.8 57.9)">2</text>
<text x="246.9" y="59.4">1</text>
<text x="253.7" y="56.6" transform="rotate(-90 253.7 56.6)">2</text>
<text x="62.8" y="62">7</text>
<text x="62.8" y="64.5">8</text>
<text x="114" y="65.5" transform="rotate(-90 114 65.5)">3</text>
<text x="186" y="60.7">1</text>
<text x="192.8" y="65.5" transform="rotate(-90 192.8 65.5)">3</text>
<text x="253.7" y="64.2" transform="rotate(-90 253.7 64.2)">3</text>
<text x="74.7" y="69.9" transform="rotate(-90 74.7 69.9)">12</text>
<text x="107.2" y="68.3">2</text>
<text x="114" y="73.1" transform="rotate(-90 114 73.1)">1</text>
<text x="107.2" y="82.3">2</text>
<text x="114" y="79.4" transform="rotate(-90 114 79.4)">1</text>
<text x="192.8" y="82" transform="rotate(-90 192.8 82)">2</text>
<text x="246.9" y="83.6">1</text>
<text x="253.7" y="80.7" transform="rotate(-90 253.7 80.7)">2</text>
<text x="114" y="87.1" transform="rotate(-90 114 87.1)">3</text>
<text x="186" y="84.8">1</text>
<text x="192.8" y="89.6" transform="rotate(-90 192.8 89.6)">3</text>
<text x="253.7" y="88.3" transform="rotate(-90 253.7 88.3)">3</text>
<text x="192.8" y="106.1" transform="rotate(-90 192.8 106.1)">2</text>
<text x="246.9" y="107.7">1</text>
<text x="253.7" y="104.8" transform="rotate(-90 253.7 104.8)">2</text>
<text x="186" y="109">1</text>
<text x="192.8" y="113.7" transform="rotate(-90 192.8 113.7)">3</text>
<text x="253.7" y="112.5" transform="rotate(-90 253.7 112.5)">3</text>
<text x="89.5" y="134.4">1</text>
<text x="102.2" y="134.4">5</text>
<text x="89.5" y="139.4">2</text>
<text x="89.5" y="144.5">3</text>
<text x="102.2" y="144.5">4</text>
<text x="45.6" y="181.4">3</text>
<text x="49.3" y="185.5" transform="rotate(-90 49.3 185.5)">2</text>
<text x="52" y="181.4">1</text>
</g>
</svg>
